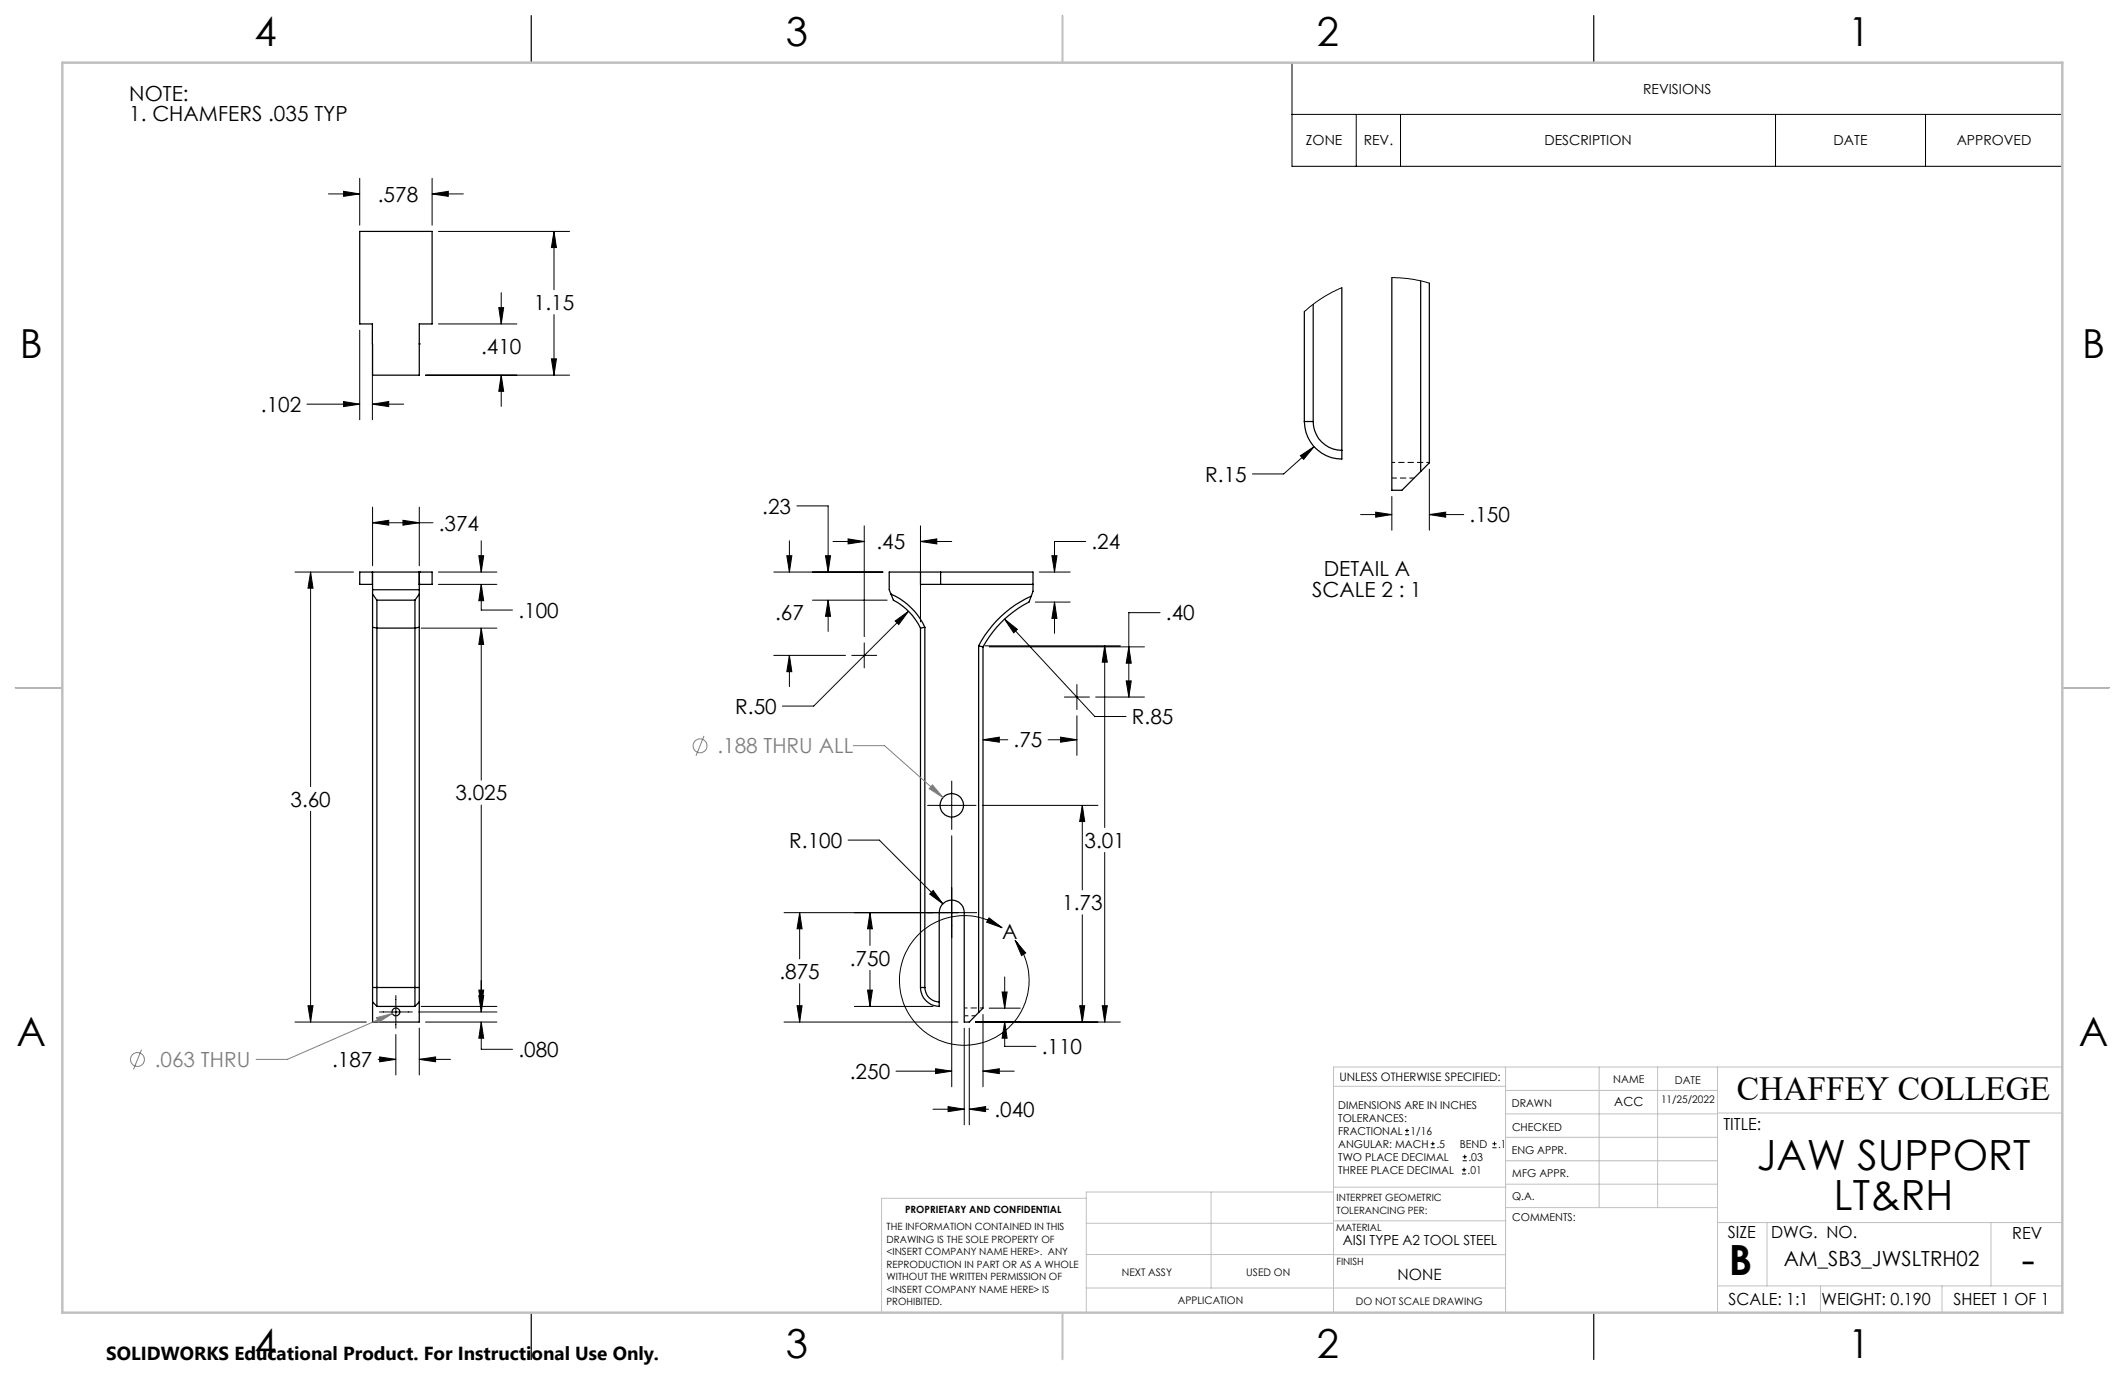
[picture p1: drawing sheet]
<svg xmlns="http://www.w3.org/2000/svg" width="432mm" height="279mm" viewBox="0 0 432 279" stroke-linecap="round" stroke-linejoin="round" font-family="sans-serif">
<g fill="none" stroke="#000" stroke-width=".25">
<path d="M108 3.2v9.5M215.9 3.2v9.5M323.8 3.2v9.5M73.1 47h14.7v18.8h-2.6v10.4h-9.5v-10.4h-2.6zM272.7 58.5v34.8a7.7 7.7 0 0 1-7.7-7.6M282.8 56.4v43.2h2.1l5.5-5.5v-36.6M288.7 57.1v38.7M75.7 69.9h.1M85.2 69.9h.1M265 63.3v22.4M266.8 61.8v23.9M265 85.7h1.8"/>
<path d="M266.8 85.7a5.8 5.8 0 0 0 5.9 5.8M75.7 116.2v4.5M75.7 119.8h9.5M75.7 118.7h-2.6v-2.5h14.7v2.5h-2.6M85.2 118.7h.1M85.2 116.2h.1M85.2 116.2v4.5M187 116.2v2.5h22.9M191.1 116.2v2.5M3.1 139.7h9.6M75.7 120.7v6.8M75.7 127.5v73.2"/>
<path d="M75.7 120.7l.9 1.3M75.7 127.5l.9 .1M76.6 122v5.6M76.6 127.6v76.9M76.6 122h7.7M76.6 127.6h7.7M84.3 122v5.6M84.3 127.6v76.9M85.2 120.7v6.8M85.2 127.5v73.2M85.2 120.7l-.9 1.3M85.2 127.5l-.9 .1"/>
<path d="M181 120.7a13.7 13.7 0 0 1 6.9 6.8M187 127.6v73.1M187.9 127.5v73.2M187.9 127.5l-.9 .1M198.9 131.2v74.5M198.9 131.2l.8 .2M199.7 131.4v73.5l-.8 .8M209.5 121.1a22.5 22.5 0 0 0-10.6 10.1M209.5 121.1l-.4 1.2a21.7 21.7 0 0 0-9.4 9.1M209.5 121.1l.4-.9v-4h-29.2v3.6l.8 2.2a12.6 12.6 0 0 1 5.5 5.6M419.1 139.7h9.5M75.7 200.7v2.9"/>
<path d="M75.7 203.6v4.1h9.5v-4.1M75.7 200.7h9.5M75.7 203.6l.9 .9M76.6 204.5h7.7M85.2 200.7v2.9M85.2 203.6l-.9 .9M187 200.7a3.9 3.9 0 0 0 3.9 3.8v-19a2.54 2.54 0 0 1 2.5-2.6 2.54 2.54 0 0 1 2.5 2.6v22.2h1.1l1.9-2M187 200.7h.9M187.9 200.7a2.95 2.95 0 0 0 3 2.9M108 266.7v9.6M215.9 266.7v9.6M323.8 266.7v9.6"/>
<circle cx="193.4" cy="163.6" r="2.39"/>
<circle cx="80.4" cy="205.6" r=".8"/>
</g>
<path d="M188 200.7h-.9" fill="none" stroke="#000" stroke-width=".2" stroke-dasharray="1.3 .6" stroke-dashoffset=".4" stroke-linecap="butt"/>
<path d="M196 206.4h2.2" fill="none" stroke="#000" stroke-width=".2" stroke-dasharray="1.3 .6" stroke-dashoffset=".5" stroke-linecap="butt"/>
<path d="M290.5 94h-7.6M199.8 204.8h-3.8" fill="none" stroke="#000" stroke-width=".2" stroke-dasharray="1.3 .6" stroke-dashoffset=".6" stroke-linecap="butt"/>
<path d="M266.9 85.6h-1.8" fill="none" stroke="#000" stroke-width=".2" stroke-dasharray="1.3 .6" stroke-dashoffset=".9" stroke-linecap="butt"/>
<path d="M282.9 97.1h4.5" fill="none" stroke="#000" stroke-width=".2" stroke-dasharray="1.3 .6" stroke-dashoffset=".3" stroke-linecap="butt"/>
<g fill="none" stroke="#000" stroke-width=".2">
<path d="M262.5 12.7h156.6v21.1h-156.6zM66.7 39.4h6.4M69.8 38.9l3.3 .5-3.3 .5zM73.1 36.2v9.6M87.8 39.4l3.3-.5v1zM87.8 36.2v9.6M87.8 39.4h6.4M262.5 23.2h156.6M275.6 23.2v10.6M284.6 23.2v10.6M360.8 23.2v10.6M391.3 23.2v10.6"/>
<path d="M89.1 47h26.6M101.8 59.5v6.3M112.6 47l.5 3.3h-1.1zM112.6 47v11.9M272.7 58.5l-3.5 1.7-2.1 1.4-2.1 1.7M282.8 56.4l4.2 .3 3.4 .8M73.1 67.1v18.2M75.7 67.1v18.2M86.5 76.2h29.2M89.1 65.8h15.9M101.4 62.5h.9l-.5 3.3zM101.8 76.2l.5 3.3h-.9z"/>
<path d="M101.8 76.2v6.4M112 72.9h1.1l-.5 3.3zM112.6 63.9v12.3M62.4 82.1h10.7M69.8 81.6l3.3 .5-3.3 .5zM75.7 82.1l3.3-.5v1zM75.7 82.1h6.3M264.2 92.6l2.8-1.8-2.1 2.5zM267 90.8l-6.2 5.5h-6.3M290.4 95.3v12.4M59.9 116.2h11.9M63.1 116.2l.5 3.3h-1z"/>
<path d="M63.1 116.2v43.6M75.7 106.2l3.3-.5v1zM75.7 103v12M75.7 106.2h12.3M81.9 105.7l3.3 .5-3.3 .5zM85.2 103v12M89.1 118.7h11.9M89.1 116.2h11.9M97.3 112.9h1l-.5 3.3zM97.8 118.7l.5 3.4h-1zM97.8 118.7v5.3h6.3M97.8 109.9v6.3"/>
<path d="M157.2 116.2h22.2M159.9 112.9h1l-.5 3.3zM160.4 109.9v6.3M161.9 102.8h6.4v13.4M167.7 112.9h1.1l-.5 3.3zM169.3 110h6.3M172.3 109.5l3.3 .5-3.3 .5zM175.6 106.9v22.5M187 110l3.4-.5v1zM187 110h6.4M187 106.9v19.5M211.2 116.2h6.3"/>
<path d="M213.7 112.9h1.1l-.5 3.3zM220.6 110h-6.3v6.2M276.5 104.6h6.3M279.5 104.1l3.3 .5-3.3 .5zM282.8 100.9v6.8M290.4 104.6l3.4-.5v1zM290.4 104.6h7M85.6 127.6h15.4M97.8 127.6l.5 3.4h-1zM97.8 127.6v30.9M157.2 133.2h14.6M160.4 133.2l.5 3.3h-1z"/>
<path d="M160.4 133.2v6.3M165.1 122h15.2M168.3 122l.5 3.2h-1.1zM168.3 122v6.3M173.1 133.2h5.1M175.6 130.6v5.1M181.9 126.2l2.7-2-2 2.7zM184.6 124.2l-19.3 19.3h-6.3M200.1 131.2h27.5M201 131.4h31.6M204.1 125.8l2.6 2.1-.7 .7zM204.1 125.8l18.4 19.8h6.3"/>
<path d="M210.4 122.3h7.1M214.3 122.3l.5 3.4h-1.1zM214.3 122.3v6.4M218.8 139.1v5.1M224.5 131.2l.5 3.3h-1zM224.5 131.2v37M228.8 138.4h1.1l-.5 3.2zM229.4 131.4l.5 3.4h-1.1zM235.7 124.5h-6.3v17.1M193.4 158.7v9.9M199.7 150.3l3.4-.5v1zM199.7 150.3h5.1"/>
<path d="M213 150.3h5.8M215.5 149.8l3.3 .5-3.3 .5zM216.3 141.6h5.1M218.8 145.5v8M222.6 141.6h10M63.1 164.9v42.8M97.8 163.6v42M172.3 170.7h6.4l12.9 13M188.5 163.7h9.8M193.4 169.8v51M199.6 163.7h23.5M219.9 163.7l.5 3.2h-1z"/>
<path d="M219.9 163.7v17.1M224.5 173.2v34.5M159.3 185.5h39.2M162.5 185.5l.5 3.2h-1zM162.5 185.5v9.3M162.5 199.9v7.8M176.8 185.5l.5 3.2h-1zM176.8 185.5v6.6M176.8 197.2v7.3M189.6 180.9l2 2.8-2.7-2zM201 186.5l2.6 2-3.1-1.1zM203.6 188.5a13.2 13.2 0 0 0-20.6 8.2 13.2 13.2 0 0 0 16 15.3 13.2 13.2 0 0 0 7.3-20.9"/>
<path d="M204.2 198.5v6.4M206.3 191.1l2.1 2.5-.8 .6zM219.9 185.9v21.8M59.9 207.7h14.5M62.6 204.4h1l-.5 3.3zM76.8 215.3h3.6M77.1 205.6h6.7M77.2 214.8l3.2 .5-3.2 .5zM80.4 202.3v6.7M80.4 210.2v8.2M85.1 205.6h15.9M85.2 215.3l3.3-.5v1z"/>
<path d="M85.2 208.9v9.5M85.2 215.3h6.3M85.6 204.5h15.4M86.5 207.7h14.5M97.3 201.2h1l-.5 3.3zM97.3 202.3h1l-.5 3.3zM97.8 207.7l.5 3.3h-1zM97.8 207.7v5.5h6.3M159.3 207.7h35.4M162 204.4h1l-.5 3.3zM173.6 204.5h16M176.3 201.2h1l-.5 3.3z"/>
<path d="M182.1 217.7h11.3M190.1 217.2l3.3 .5-3.3 .5zM195.9 208.9v19.7M197 208.9v19.7M198.2 207.7h29.4M199.7 217.7l3.4-.5v1zM199.7 206.1v14.7M199.7 217.7h6.4M201 204.9h6.3M203.6 201.6h1l-.4 3.3zM204.2 207.7l.4 3.3h-1zM204.2 207.7v4.9h6.3"/>
<path d="M219.4 204.4h1l-.5 3.3zM224 204.4h1l-.5 3.3zM189.6 225.4h6.3M192.7 224.9l3.2 .5-3.2 .5zM197 225.4l3.3-.5v1zM197 225.4h3.9M285.5 230.6h.8M285.5 229.7h.8M285.9 229.3v.9M290.7 233.2h.8M290.7 232.4h.8M291.1 232v.8"/>
<path d="M297.1 238.5h.8M297.1 237.7h.8M297.2 235.9h.9M297.2 235.1h.9M297.5 237.3v.8M297.6 234.6v.9M303.2 233.2h.9M303.2 232.4h.9M303.7 232v.8"/>
</g>
<g fill="none" stroke="#808080" stroke-width=".2">
<path d="M143.1 149.5l-1.7 4.1M173.4 151.5h6.3l11.9 10.6M189.5 159.5l2.1 2.6-2.8-1.8zM28.8 213.3l-1.7 4M76.5 206.8l3.2-.8-2.8 1.8zM79.7 206l-21.3 9.3h-6.4"/>
<circle cx="142.3" cy="151.6" r="1.4"/>
<circle cx="27.9" cy="215.3" r="1.42"/>
</g>
<g fill="none" stroke="#c0c0c0" stroke-width=".2">
<path d="M305.9 216.8v49.9M324.9 216.8v28.6M336.8 216.8v28.6M349 216.8v49.9M419.1 216.8h-148.1v49.9M271 220.7h34.9M305.9 231.1h43.1M305.9 226.3h43.1M305.9 221.6h43.1M305.9 235.9h43.1M349 226.2h70.1M220.7 248.6h50.3"/>
<path d="M220.7 254.9h50.3M220.7 243.5h-41.6v23.2M246.1 242.2v19.5M271 255h34.9M271 248.1h35M271 242.2h-50.3v24.5M271 241.2h35M305.9 240.6h43.1M306 245.4h43M349 248.4h70.1M359.1 248.4v12.9M404.6 248.4v12.9"/>
<path d="M220.7 261.7h85.2M349 261.3h70.1M369.9 261.3v5.4M394.6 261.3v5.4"/>
</g>
<path d="M215.9 3.2v9.5M3.1 139.7h9.6M419.1 139.7h9.5M215.9 266.7v9.6" fill="none" stroke="#c0c0c0" stroke-width=".25"/>
<path d="M12.7 12.7h406.4v254h-406.4z" fill="none" stroke="#c0c0c0" stroke-width=".5"/>
<path d="M75.7 106.2l3.3-.5v1zM81.9 105.7l3.3 .5-3.3 .5zM97.8 118.7l.5 3.4h-1zM97.3 112.9h1l-.5 3.3zM62.6 204.4h1l-.5 3.3zM63.1 116.2l.5 3.3h-1zM97.3 201.2h1l-.5 3.3zM97.8 127.6l.5 3.4h-1zM97.3 202.3h1l-.5 3.3zM97.8 207.7l.5 3.3h-1zM85.2 215.3l3.3-.5v1zM77.2 214.8l3.2 .5-3.2 .5zM75.7 82.1l3.3-.5v1zM69.8 81.6l3.3 .5-3.3 .5zM112.6 47l.5 3.3h-1.1zM112 72.9h1.1l-.5 3.3zM101.8 76.2l.5 3.3h-.9zM101.4 62.5h.9l-.5 3.3zM69.8 38.9l3.3 .5-3.3 .5zM87.8 39.4l3.3-.5v1zM204.1 125.8l1.9 2.8 .7-.7zM181.9 126.2l.7 .7 2-2.7zM167.7 112.9h1.1l-.5 3.3zM168.3 122l.5 3.2h-1.1zM213.7 112.9h1.1l-.5 3.3zM214.3 122.3l.5 3.4h-1.1zM224.5 131.2l.5 3.3h-1zM224 204.4h1l-.5 3.3zM189.6 180.9l-.7 .8 2.7 2zM176.8 185.5l.5 3.2h-1zM176.3 201.2h1l-.5 3.3zM162 204.4h1l-.5 3.3zM162.5 185.5l.5 3.2h-1zM219.9 163.7l.5 3.2h-1zM219.4 204.4h1l-.5 3.3zM190.1 217.2l3.3 .5-3.3 .5zM199.7 217.7l3.4-.5v1zM197 225.4l3.3-.5v1zM192.7 224.9l3.2 .5-3.2 .5zM204.2 207.7l.4 3.3h-1zM203.6 201.6h1l-.4 3.3zM159.9 112.9h1l-.5 3.3zM160.4 133.2l.5 3.3h-1zM187 110l3.4-.5v1zM172.3 109.5l3.3 .5-3.3 .5zM199.7 150.3l3.4-.5v1zM215.5 149.8l3.3 .5-3.3 .5zM228.8 138.4h1.1l-.5 3.2zM229.4 131.4l.5 3.4h-1.1zM201 186.5l2.6 2-3.1-1.1zM206.3 191.1l2.1 2.5-.8 .6zM264.2 92.6l.7 .7 2.1-2.5zM279.5 104.1l3.3 .5-3.3 .5zM290.4 104.6l3.4-.5v1z" fill="#000"/>
<path d="M76.5 206.8l.4 1 2.8-1.8zM189.5 159.5l-.7 .8 2.8 1.8z" fill="#808080"/>
<g font-size="8.5">
<text x="357" y="237.7">JAW SUPPORT</text>
<text x="372.7" y="245.8">LT&amp;RH</text>
<text x="351.3" y="259">B</text>
<text x="410.8" y="258.9">-</text>
</g>
<g font-size="8.1">
<text x="51.7" y="9.3">4</text>
<text x="159.7" y="9.3">3</text>
<text x="267.6" y="9.3">2</text>
<text x="375.6" y="9.3">1</text>
<text x="4" y="72.8">B</text>
<text x="423.1" y="72.8">B</text>
<text x="3.3" y="212.5">A</text>
<text x="422.4" y="212.5">A</text>
<text x="51.7" y="276">4</text>
<text x="159.7" y="276">3</text>
<text x="267.6" y="276">2</text>
<text x="375.6" y="276">1</text>
</g>
<text font-size="6.9" x="352.9" y="223.6">CHAFFEY COLLEGE</text>
<g font-size="4.2">
<text x="26.3" y="20.5">NOTE:</text>
<text x="26.3" y="24.6">1. CHAMFERS .035 TYP</text>
<text x="76.8" y="41">.578</text>
<text x="108.5" y="63">1.15</text>
<text x="97.8" y="71.9">.410</text>
<text x="53" y="83.7">.102</text>
<text x="244.9" y="97.9">R.15</text>
<text x="89.2" y="107.8">.374</text>
<text x="154.9" y="104.4">.23</text>
<text x="298.6" y="106.2">.150</text>
<text x="178.1" y="111.6">.45</text>
<text x="221.8" y="111.6">.24</text>
<text x="269" y="117.1">DETAIL A</text>
<text x="105.3" y="125.5">.100</text>
<text x="266.6" y="121.3">SCALE 2 : 1</text>
<text x="157.5" y="126.1">.67</text>
<text x="236.9" y="126.1">.40</text>
<text x="149.4" y="145">R.50</text>
<text x="230" y="147.2">R.85</text>
<text x="206" y="151.9">.75</text>
<text x="59" y="163.9">3.60</text>
<text x="92.5" y="162.6">3.025</text>
<text x="160.4" y="172.3">R.100</text>
<text x="220.4" y="172.3">3.01</text>
<text x="215.8" y="184.9">1.73</text>
<text x="203.6" y="190.9">A</text>
<text x="172.7" y="196.2">.750</text>
<text x="158.4" y="199">.875</text>
<text x="105.3" y="214.8">.080</text>
<text x="211.7" y="214.2">.110</text>
<text x="67.5" y="216.8">.187</text>
<text x="172.7" y="219.2">.250</text>
<text x="202.1" y="227">.040</text>
<text x="362.5" y="257.2">AM_SB3_JWSLTRH02</text>
</g>
<g font-size="4.2" fill="#808080">
<text x="145.8" y="153.1">.188 THRU ALL</text>
<text x="31.4" y="216.8">.063 THRU</text>
</g>
<text font-size="3.8" x="21.6" y="276.3">SOLIDWORKS Educational Product. For Instructional Use Only.</text>
<g font-size="3.4">
<text x="350.2" y="229.5">TITLE:</text>
<text x="351.1" y="251.6">SIZE</text>
<text x="359.9" y="251.6">DWG. NO.</text>
<text x="408.9" y="251.7">REV</text>
<text x="351.2" y="265.2">SCALE: 1:1</text>
<text x="370.1" y="265.3">WEIGHT: 0.190</text>
<text x="396.9" y="265.2">SHEET 1 OF 1</text>
</g>
<text font-size="3.2" x="284" y="260.1">NONE</text>
<g font-size="2.8">
<text x="333.9" y="19">REVISIONS</text>
<text x="265.4" y="29.6">ZONE</text>
<text x="277.1" y="29.6">REV.</text>
<text x="313.8" y="29.6">DESCRIPTION</text>
<text x="372.6" y="29.6">DATE</text>
<text x="397.6" y="29.6">APPROVED</text>
<text x="272.8" y="253">AISI TYPE A2 TOOL STEEL</text>
</g>
<text font-size="2.5" x="328" y="224.8">ACC</text>
<text font-size="2.4" x="272.2" y="219.7">UNLESS OTHERWISE SPECIFIED:</text>
<g font-size="2.2">
<text x="327.8" y="220.1">NAME</text>
<text x="340.3" y="220.2">DATE</text>
<text x="271.9" y="225.3">DIMENSIONS ARE IN INCHES</text>
<text x="271.9" y="227.9">TOLERANCES:</text>
<text x="307.2" y="224.9">DRAWN</text>
<text x="271.9" y="230.6">FRACTIONAL</text>
<text x="271.9" y="233.2">ANGULAR: MACH</text>
<text x="286.6" y="230.6">1/16</text>
<text x="291.9" y="233.2">.5</text>
<text x="296.6" y="233.2">BEND</text>
<text x="304.4" y="233.2">.1</text>
<text x="307.3" y="229.8">CHECKED</text>
<text x="271.9" y="238.5">THREE PLACE DECIMAL</text>
<text x="271.9" y="235.9">TWO PLACE DECIMAL</text>
<text x="298.2" y="238.5">.01</text>
<text x="298.4" y="235.9">.03</text>
<text x="307.2" y="234.5">ENG APPR.</text>
<text x="307.3" y="239.2">MFG APPR.</text>
<text x="307.3" y="243.9">Q.A.</text>
<text x="307.3" y="248.1">COMMENTS:</text>
</g>
<g font-size="2.1">
<text x="337.5" y="224.2">11/25/2022</text>
<text x="227.9" y="259.2">NEXT ASSY</text>
<text x="253.3" y="259.2">USED ON</text>
<text x="239.3" y="265">APPLICATION</text>
<text x="275.5" y="265.1">DO NOT SCALE DRAWING</text>
</g>
<g font-size="2">
<text x="271.6" y="244.1">INTERPRET GEOMETRIC</text>
<text x="180.2" y="250">THE INFORMATION CONTAINED IN THIS</text>
<text x="183.9" y="246.4">PROPRIETARY AND CONFIDENTIAL</text>
<text x="271.5" y="250.2">MATERIAL</text>
<text x="271.6" y="246.6">TOLERANCING PER:</text>
<text x="180.2" y="252.5">DRAWING IS THE SOLE PROPERTY OF</text>
<text x="180.2" y="255.1">&lt;INSERT COMPANY NAME HERE&gt;. ANY</text>
<text x="180.2" y="257.6">REPRODUCTION IN PART OR AS A WHOLE</text>
<text x="271.5" y="257">FINISH</text>
<text x="180.2" y="260.1">WITHOUT THE WRITTEN PERMISSION OF</text>
<text x="180.2" y="262.6">&lt;INSERT COMPANY NAME HERE&gt; IS</text>
<text x="180.2" y="265.2">PROHIBITED.</text>
</g>
</svg>
